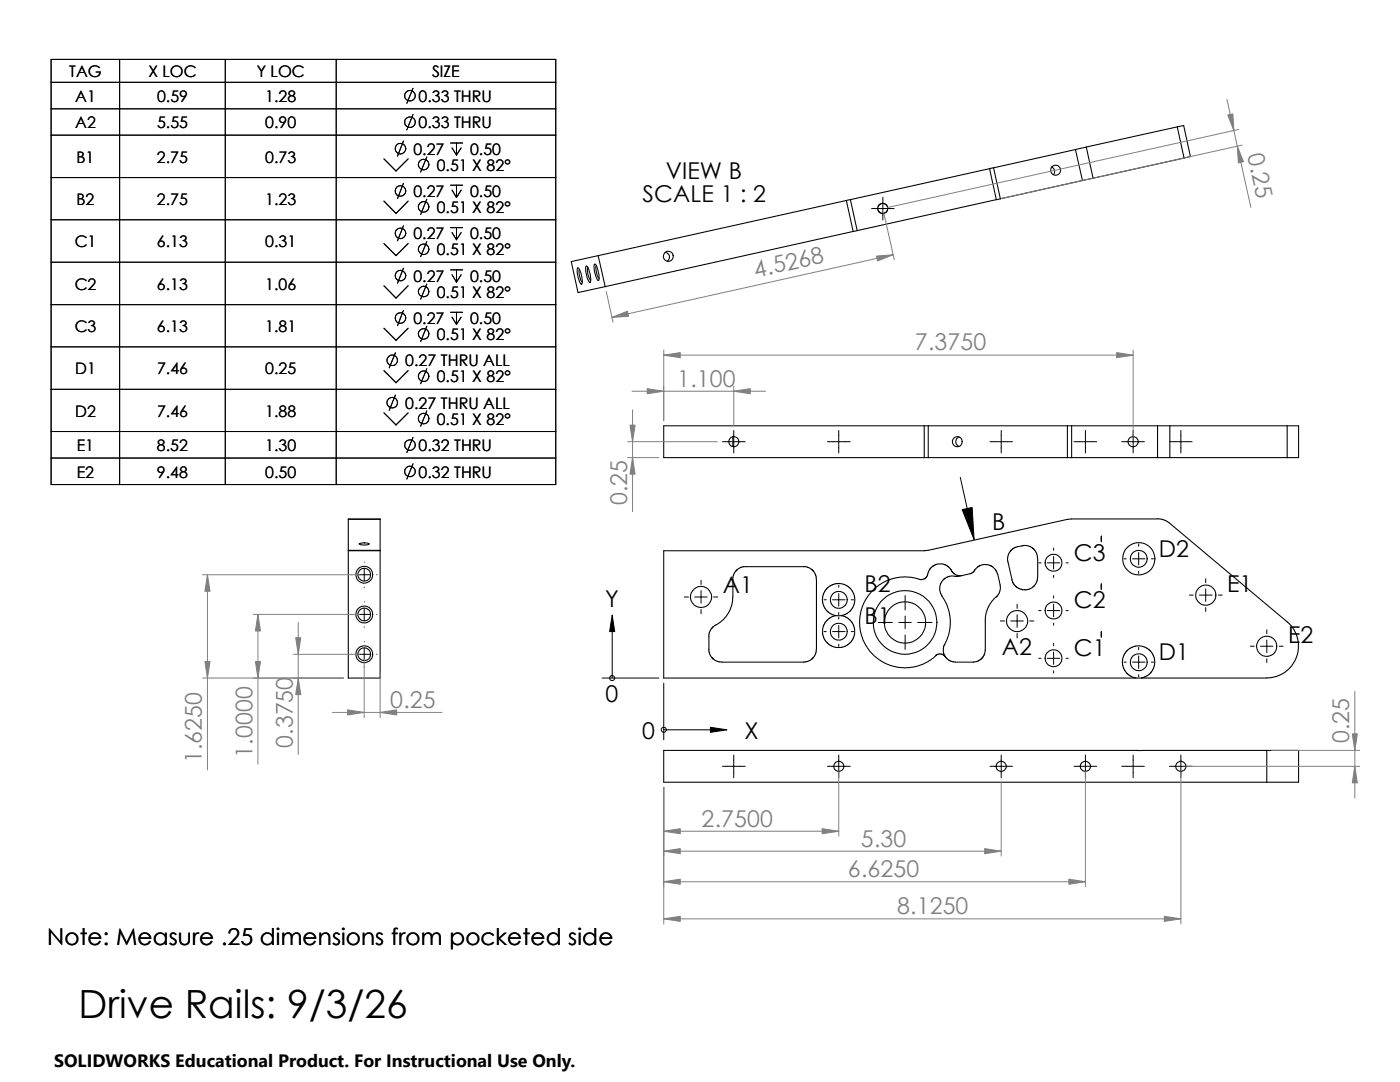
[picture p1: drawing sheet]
<svg xmlns="http://www.w3.org/2000/svg" width="279mm" height="216mm" viewBox="0 0 279 216" stroke-linecap="round" stroke-linejoin="round" font-family="sans-serif">
<g fill="none" stroke="#000" stroke-width=".21">
<path d="M169.7 39.8l1.4 6.2M169.7 39.8l-.8 .2M197.5 33.7l-27.8 6.1M197.5 33.7l1.3 6.1M198.3 33.5l1.3 6.2M198.3 33.5l-.8 .2M198.8 39.8l-27.7 6.2M199.6 39.7l-.8 .1M209.9 33.3a1.08 1.08 0 0 1 .4 1.6M214.6 29.8l1.4 6.2M214.6 29.8l-16.3 3.7M216 36l-16.4 3.7"/>
<path d="M216.8 29.3l1.3 6.3M216.8 29.3l-2.2 .5M218.1 35.6l-2.1 .4M234.9 25.3l1.3-.3 1.4 6.2-1.3 .3M234.9 25.3l1.4 6.2M234.9 25.3l-18.1 4M236.3 31.5l-18.2 4.1M115.3 53.4a2.6 2.6 0 0 1 .9 2.3v.8l-.1 .2a4.1 4.1 0 0 1-.8-3.3zM115.7 53.8a3.2 3.2 0 0 0 .5 2.5M117 53.1l.1-.1a4.1 4.1 0 0 1 .6 3.3 4.3 4.3 0 0 1-.7-3.2zM117.3 53.4a2.82 2.82 0 0 0 .6 2.5M118.6 52.8l.1-.1a3.5 3.5 0 0 1 .8 2.8l-.1 .5a4.1 4.1 0 0 1-.8-3z"/>
<path d="M119 53a2.99 2.99 0 0 0 .6 2.5M119.4 51l1.4 6.2M119.4 51l-5.4 1.2 1.4 6.2 5.4-1.2M132.8 50.4a.92 .92 0 0 1 .8 .7 .92 .92 0 0 1-.5 1M168.9 40l1.4 6.2M168.9 40l-49.5 11M170.3 46.2l-49.5 11M171.1 46l-.8 .2M177.2 41.4l-.2 .7-.6 .5-.8-.1-.4-.7 .1-.7 .7-.5 .8 .2 .4 .6M146.3 87.1v2M184.4 85h.9M184.4 91.3h.9"/>
<path d="M184.4 85h-51.9v6.3h51.9M184.4 85v6.3M185.3 91.3h27.7M185.3 85h27.7M185.3 85v6.3M191.4 87.2a.99 .99 0 0 0-.7 .9 .99 .99 0 0 0 .7 1M213 85h.9M213 91.3h.9M213 85v6.3M213.9 85v6.3M213.9 91.3h17.1M213.9 85h17.1"/>
<path d="M231 85h2.5M231 85v6.3M231 91.3h2.5M233.5 91.3h23.4M233.5 85h23.4M233.5 85v6.3M256.9 85v6.3M256.9 85h2.3v6.3h-2.3M69.5 109.9v25.4h6.4v-25.4M69.5 109.9h6.4M69.5 103.6v6.2M69.5 109.8h6.4"/>
<path d="M69.5 103.6h6.4M69.5 109.8v.1M71.7 108.5l.4-.1a1.58 1.58 0 0 1 1.6 .2 2.38 2.38 0 0 1-2-.1zM75.9 103.6v6.2M75.9 109.8v.1M75.9 103.6h-6.4M148.8 113l-.7 .1-.7 .3-.6 .6-.4 .6-.1 .5v4l-.3 1.6-.5 1.3-1.1 1.6-2 1.4-.6 .6-.3 .9v3.1M148.8 113.1h12l.9 .3 .6 .6 .5 .8 .1 .8v14l-.2 1-.4 .6-.5 .5-.8 .3-.6 .1h-16.4l-.8-.1-.8-.5-.8-.9-.2-1M188 119l1.1 2 .6 2.6v1.2l-.3 1.6-1.1 2.9v1l.4 .7M192 114.9l-.8 .1h-1.7l-1.2 .7-.6 .8-.2 .7 .1 1 .4 .7M192 114.9h-.9l-.7-.4-1-1.3-.8-.6-.5-.1-1.2 .1-.7 .3-.6 .6-.6 1.6-.6 .5-.7 .1-2.3-.6h-1.7l-1.7 .4-2 .9-1.5 1-1 1.2-.8 1.2-.7 1.5-.4 1.6-.1 1.5 .2 1.8 .4 1.2 .7 1.4 .8 1.1 .9 1 1.2 .9 1 .6 1.8 .6 1.3 .2h1.7l1.1-.1 1.8-.6 1.3-.8 1.1-.8M199.1 114.6l-.4-.9-.6-.6-.9-.4-.9-.1-1.1 .5-1.1 1.2-2.1 .6"/>
<path d="M199.1 114.6l.5 2.4v.9l-.5 1-1.1 1.1-.7 .9-.6 1.7-.1 7.1-.2 1-.7 .9-.9 .4-4.1 .1M201.9 115.7l.3 .7 .5 .7 1.4 .6M203.1 109.1l-.8 .3-.6 .5-.6 1.1v1.1l.9 3.6M203.1 109.1l1.7-.3 .9 .3 .6 .4 .5 .7 .3 1.2M207.1 111.4v3.8l-.2 1-.4 .6-.6 .5-.9 .4-.9-.1M219.8 116.5v1.1zM219.8 107v1.1zM166.8 122.9l-1.1-.5-.8-.6-.6-1-.2-1.3 .2-1 .8-1.2 1.1-.7 1-.2 1.3 .2 1.1 .7 .8 1.2 .2 1.3-.1 .8-.4 .7-.8 1-1 .5-1.6 .1-.9 .3-.8 .6-.6 1-.2 .7v1l.3 1.1 1.1 1.1 1.3 .5h1l1.4-.6 .8-.9 .5-1.2v-1l-.6-1.4-1-.9-1.1-.3M186.7 130.8l.5-.3h.8l.4 .2 .6 .7 .6 .5 1.1 .2M219.8 126v1.1zM226.7 135.3l-1.1-.4-.8-.7-.6-.9-.2-1.3 .2-1.1 .9-1.2 1-.6 1-.2 1.3 .2 .9 .5 .7 .8 .4 1.1v1.3l-.6 1.2-.9 .9-1.1 .4M226.7 135.3h1.1"/>
<path d="M227.8 135.3h25M252.8 135.3l1.4-.2 1.7-.6 1.8-1.5 .7-1.1 .6-1.8 .1-1.8-.3-1.4-.9-1.7-.9-1-23.7-19.9-.6-.4-1.1-.4-18.3 .1-28.8 6.3h-52v25.4h94.2M252.8 149.7h-120.3v6.4h120.3M252.8 149.7v6.4M252.8 149.7h6.4v6.4h-6.4"/>
<circle cx="210.7" cy="34" r=".99"/>
<circle cx="133.3" cy="51.1" r="1"/>
<circle cx="146.4" cy="88.1" r="1.02"/>
<circle cx="191" cy="88.1" r=".99"/>
<circle cx="226.1" cy="88.1" r="1.02"/>
<circle cx="72.7" cy="114.7" r="1.27"/>
<circle cx="72.7" cy="114.7" r="1.69"/>
<circle cx="139.9" cy="119.1" r="2.11"/>
<circle cx="167.4" cy="119.7" r="1.69"/>
<circle cx="210.3" cy="112.3" r="1.69"/>
<circle cx="227.3" cy="111.5" r="1.68"/>
<circle cx="227.3" cy="111.5" r="3.2"/>
<circle cx="240.6" cy="118.8" r="2.02"/>
<circle cx="72.7" cy="130.5" r="1.27"/>
<circle cx="72.7" cy="122.6" r="1.27"/>
<circle cx="72.7" cy="122.6" r="1.69"/>
<circle cx="72.7" cy="130.5" r="1.69"/>
<circle cx="167.4" cy="126" r="1.69"/>
<circle cx="180.6" cy="124.2" r="4.1"/>
<circle cx="180.6" cy="124.2" r="6.4"/>
<circle cx="203" cy="123.9" r="2.11"/>
<circle cx="210.3" cy="121.8" r="1.69"/>
<circle cx="210.3" cy="131.3" r="1.69"/>
<circle cx="227.3" cy="132.1" r="1.68"/>
<circle cx="252.8" cy="129" r="2.02"/>
<circle cx="167.4" cy="152.9" r="1.01"/>
<circle cx="199.8" cy="152.9" r="1.01"/>
<circle cx="216.6" cy="152.9" r="1.01"/>
<circle cx="235.7" cy="152.9" r="1.01"/>
</g>
<g fill="none" stroke="#000" stroke-width=".2">
<path d="M10.2 11.9h100.7v84.8h-100.7zM10.2 16.4h100.7M23.9 11.9v84.8M45 11.9v84.8M67.1 11.9v84.8M82.4 17.6l-1.2 3M10.2 21.7h100.7M10.2 27h100.7M10.2 35.4h100.7M76.6 31.7l2.4 2.4 2.4-2.4M80.5 28.2l-1.2 3M80.5 36.6l-1.2 3"/>
<path d="M82.4 22.9l-1.2 3M85.2 31.3l-1.3 3M85.2 39.8l-1.3 3M89.9 28.5h2.4M89.9 37h2.4M90.2 29.5l.9 1.4M90.2 37.9l.9 1.5M91.1 28.5v2.4M91.1 37v2.4M92 29.5l-.9 1.4M92 37.9l-.9 1.5M176.2 39.4v4.5"/>
<path d="M10.2 43.9h100.7M10.2 52.3h100.7M76.6 40.1l2.4 2.5 2.4-2.5M76.6 48.6l2.4 2.4 2.4-2.4M76.6 57l2.4 2.5 2.4-2.5M80.5 45l-1.2 3M80.5 53.5l-1.2 3M85.2 48.2l-1.3 3M85.2 56.7l-1.3 3M89.9 45.4h2.4M89.9 53.8h2.4M90.2 46.4l.9 1.4"/>
<path d="M90.2 54.8l.9 1.5M91.1 45.4v2.4M91.1 53.8v2.5M92 46.4l-.9 1.4M92 54.8l-.9 1.5M173.9 41.6h4.5M10.2 60.8h100.7M10.2 69.2h100.7M10.2 77.7h100.7M76.6 65.5l2.4 2.4 2.4-2.4M76.6 74l2.4 2.4 2.4-2.4M78.9 70.4l-1.2 3"/>
<path d="M78.9 78.8l-1.2 3.1M80.5 61.9l-1.2 3.1M85.2 65.1l-1.3 3.1M85.2 73.6l-1.3 3M89.9 62.3h2.4M90.2 63.3l.9 1.4M91.1 62.3v2.4M92 63.3l-.9 1.4M10.2 86.1h100.7M10.2 91.4h100.7M76.6 82.4l2.4 2.4 2.4-2.4M82.4 87.3l-1.2 3"/>
<path d="M82.4 92.5l-1.2 3.1M85.2 82l-1.3 3M144.2 88.1h4.5M146.4 85.9v4.5M165.1 88.1h4.6M167.4 85.9v4.5M191.6 95.2l2.8 12.5M197.6 88.1h4.5M199.8 85.9v4.5M214.3 88.1h4.6M216.6 85.9v4.5M223.9 88.1h4.5"/>
<path d="M226.1 85.9v4.5M233.4 88.1h4.5M235.7 85.9v4.5M70.2 114.7h.1M71.5 114.7h2.5M72.7 112.1v.1M72.7 113.4v2.5M72.7 117.2h.1M75.2 114.7h.1M136.6 119.1h.8M138.6 119.1h2.5M139.9 115.8v.8"/>
<path d="M139.9 117.9v2.5M142.4 119.1h.9M164.5 119.7h.4M166.2 119.7h2.5M167.4 116.8v.4M167.4 118.4v2.5M169.9 119.7h.4M180.6 118.8v2.9M207.3 112.3h.5M209 112.3h2.5M210.3 109.3v.5M210.3 111v2.5"/>
<path d="M210.3 114.8v.4M210.3 118.9v.4M212.8 112.3h.4M224.3 111.5h.4M226 111.5h2.5M227.2 108.5v.5M227.2 110.2v2.5M227.2 114v.4M229.8 111.5h.4M237.4 118.7h.7M239.4 118.7h2.5M240.6 115.5v.7"/>
<path d="M240.6 117.5v2.5M243.2 118.7h.7M70.2 130.6h.1M70.2 122.6h.1M71.5 130.6h2.5M71.5 122.6h2.5M72.7 121.4v2.5M72.7 125.1h.1M72.7 128v.1M72.7 129.3v2.5M72.7 133.1h.1M72.7 120.1h.1"/>
<path d="M75.2 130.6h.1M75.2 122.6h.1M120.2 135.3h11.3M122.2 126v9.3M132.5 136.3v11.3M139.9 121.6v.9M164.5 126h.4M166.2 126h2.5M167.4 122.2v.4M167.4 123.1v.4M167.4 124.8v2.5M167.4 128.6v.4"/>
<path d="M169.9 126h.4M175.3 124.2h2.8M179.4 124.2h2.5M180.6 122.9v2.5M180.6 126.7v2.9M183.1 124.2h2.9M199.6 123.9h.9M201.7 123.9h2.5M203 120.6v.8M203 122.7v2.5M203 126.4v.9M205.5 123.9h.8"/>
<path d="M207.3 121.8h.5M207.3 131.4h.5M209 121.8h2.5M209 131.4h2.5M210.3 120.6v2.5M210.3 124.3v.5M210.3 128.4v.5M210.3 130.1v2.5M210.3 133.9v.4M212.8 121.8h.4M212.8 131.4h.4M224.3 132.1h.4"/>
<path d="M226 132.1h2.5M227.2 129.2v.4M227.2 130.9v2.5M227.2 134.6v.5M229.8 132.1h.4M240.6 121.2v.8M249.6 128.9h.7M251.5 128.9h2.5M252.8 125.7v.7M252.8 127.7v2.5M252.8 131.4v.8M255.3 128.9h.8"/>
<path d="M132.5 145.6h9.3M144.2 152.9h4.5M146.4 150.7v4.5M165.1 152.9h4.6M167.4 150.7v4.5M197.6 152.9h4.5M199.8 150.7v4.5M214.3 152.9h4.6M216.6 150.7v4.5M223.9 152.9h4.5M226.1 150.7v4.5M233.4 152.9h4.5"/>
<path d="M235.7 150.7v4.5"/>
<circle cx="81.8" cy="19.1" r="1.07"/>
<circle cx="79.9" cy="38.1" r="1.07"/>
<circle cx="79.9" cy="29.6" r="1.07"/>
<circle cx="81.8" cy="24.4" r="1.07"/>
<circle cx="84.5" cy="32.8" r="1.05"/>
<circle cx="79.9" cy="55" r="1.07"/>
<circle cx="79.9" cy="46.6" r="1.06"/>
<circle cx="84.5" cy="41.3" r="1.05"/>
<circle cx="84.5" cy="58.2" r="1.05"/>
<circle cx="84.6" cy="49.7" r="1.04"/>
<circle cx="78.3" cy="71.9" r="1.05"/>
<circle cx="79.9" cy="63.5" r="1.07"/>
<circle cx="84.5" cy="75.1" r="1.05"/>
<circle cx="84.5" cy="66.6" r="1.05"/>
<circle cx="78.3" cy="80.4" r="1.05"/>
<circle cx="81.8" cy="94.1" r="1.07"/>
<circle cx="81.8" cy="88.8" r="1.06"/>
<circle cx="84.5" cy="83.5" r="1.05"/>
<circle cx="122.2" cy="135.3" r=".49"/>
<circle cx="132.5" cy="145.6" r=".49"/>
</g>
<g fill="none" stroke="#808080" stroke-width=".2">
<path d="M244.9 19.9l4.7 21.5M247.2 25.8l-70 15.6M247.9 29l-48.1 10.6M121 58.2l1.3 6.1M176.4 42.6l2.1 9.2M178.2 50.8l-56.1 12.5M126.1 78.1h26.7M132.5 69.8v14.1M132.5 70.9h93.6M146.4 77v7.9M226.1 69.8v17.3M125.3 88.1h17.9"/>
<path d="M125.3 91.3h6.2M126.2 81.8v20.3M40.4 114.7h31.3M41.4 114.7v38.9M40.4 135.3h28.1M50.5 122.6h21.2M51.5 122.6v29.9M58.5 130.6h13.2M59.5 124.2v26.3M72.7 131.5v11.7M75.9 134.3v8.9M270.4 138v21.3"/>
<path d="M66.3 142.2h21.9M132.5 157.1v27.3M167.4 153.9v12.9M199.8 156.2v14.6M216.6 153.9v23.1M235.7 153.9v30.5M236.6 152.9h34.8M253.8 149.7h17.6M132.5 175.9h84.1M132.5 165.9h34.9M132.5 169.8h67.3M132.5 183.3h103.2"/>
</g>
<g fill="#808080" stroke="#808080" stroke-width=".2">
<path d="M122.1 63.3l3.1-1.2 .2 1z"/>
<path d="M174.9 51.1l3.3-.3-3.1 1.3z"/>
<path d="M245 22.9l1-.2 .3 3.4z"/>
<path d="M246.9 29.2l1.3 3.1-1.1 .2z"/>
<path d="M222.8 70.4l3.3 .5-3.3 .5z"/>
<path d="M132.5 70.9l3.3-.5v1z"/>
<path d="M146.4 78.1l3.3-.5v1z"/>
<path d="M129.2 77.6l3.3 .5-3.3 .5z"/>
<path d="M125.7 84.8h1l-.5 3.3z"/>
<path d="M126.2 91.3l.5 3.3h-1z"/>
<path d="M59.5 135.3l.5 3.3h-1z"/>
<path d="M59 127.3h1l-.5 3.3z"/>
<path d="M41.4 114.7l.5 3.3h-1z"/>
<path d="M40.9 132h1l-.5 3.3z"/>
<path d="M51.5 122.6l.5 3.3h-1z"/>
<path d="M51 132h1l-.5 3.3z"/>
<path d="M69.4 141.6l3.3 .6-3.3 .5z"/>
<path d="M75.9 142.2l3.3-.6v1.1z"/>
<path d="M213.3 175.4l3.3 .5-3.3 .5z"/>
<path d="M132.5 175.9l3.3-.5v1z"/>
<path d="M232.4 182.8l3.3 .5-3.3 .6z"/>
<path d="M132.5 183.3l3.3-.5v1.1z"/>
<path d="M132.5 165.9l3.3-.5v1z"/>
<path d="M164.1 165.4l3.3 .5-3.3 .5z"/>
<path d="M132.5 169.8l3.3-.5v1z"/>
<path d="M196.5 169.3l3.3 .5-3.3 .5z"/>
<path d="M270.4 152.9l.5 3.3h-1z"/>
<path d="M269.9 146.4h1l-.5 3.3z"/>
</g>
<path d="M192 101.7l2-.4 .4 6.4zM122.2 122.7l.5 3.3h-1zM141.8 145.1l3.3 .5-3.3 .5z" fill="#000" stroke="#000" stroke-width=".2"/>
<path d="M10.8 209.2h104.1v6.7h-104.1z" fill="#fff"/>
<text font-size="7.8" x="15.7" y="203">Drive Rails: 9/3/26</text>
<g font-size="4.6">
<text x="132.9" y="35.8">VIEW B</text>
<text x="128.2" y="40.3">SCALE 1 : 2</text>
<text x="198" y="105.8">B</text>
<text x="214.3" y="111.8">C3</text>
<text x="231.3" y="111.1">D2</text>
<text x="144.2" y="118.4">A1</text>
<text x="172.5" y="118.2">B2</text>
<text x="244.9" y="118.1">E1</text>
<text x="120.8" y="121.1">Y</text>
<text x="172.5" y="124.5">B1</text>
<text x="214.3" y="121.4">C2</text>
<text x="199.9" y="130.6">A2</text>
<text x="214.3" y="130.9">C1</text>
<text x="231.3" y="131.7">D1</text>
<text x="257" y="128.3">E2</text>
<text x="120.9" y="140.2">0</text>
<text x="128.2" y="147.4">0</text>
<text x="148.6" y="147.4">X</text>
<text x="9.4" y="188.6">Note: Measure .25 dimensions from pocketed side</text>
</g>
<g font-size="4.6" fill="#808080">
<text x="248.9" y="31" transform="rotate(77 248.9 31)">0.25</text>
<text x="150.8" y="55.4" transform="rotate(-13 150.8 55.4)">4.5268</text>
<text x="182.6" y="69.9">7.3750</text>
<text x="135.1" y="77.1">1.100</text>
<text x="125.1" y="100.8" transform="rotate(-90 125.1 100.8)">0.25</text>
<text x="77.9" y="141.2">0.25</text>
<text x="58.4" y="149.2" transform="rotate(-90 58.4 149.2)">0.3750</text>
<text x="269.3" y="148.3" transform="rotate(-90 269.3 148.3)">0.25</text>
<text x="40.3" y="152.3" transform="rotate(-90 40.3 152.3)">1.6250</text>
<text x="50.4" y="151.2" transform="rotate(-90 50.4 151.2)">1.0000</text>
<text x="140" y="164.9">2.7500</text>
<text x="171.8" y="168.9">5.30</text>
<text x="169.2" y="175">6.6250</text>
<text x="179" y="182.4">8.1250</text>
</g>
<text font-size="3.6" x="10.8" y="213">SOLIDWORKS Educational Product. For Instructional Use Only.</text>
<g font-size="3.2">
<text x="13.8" y="15.3">TAG</text>
<text x="29.6" y="15.3">X LOC</text>
<text x="51.2" y="15.3">Y LOC</text>
<text x="86.2" y="15.3">SIZE</text>
<text x="15" y="20.3">A1</text>
<text x="31.3" y="20.3">0.59</text>
<text x="52.9" y="20.3">1.28</text>
<text x="83.5" y="20.3">0.33 THRU</text>
<text x="15" y="25.6">A2</text>
<text x="31.3" y="25.6">5.55</text>
<text x="52.9" y="25.6">0.90</text>
<text x="83.5" y="25.6">0.33 THRU</text>
<text x="15.2" y="32.5">B1</text>
<text x="31.3" y="32.5">2.75</text>
<text x="52.9" y="32.5">0.73</text>
<text x="82.5" y="30.9">0.27</text>
<text x="87.2" y="34">0.51 X 82°</text>
<text x="93.8" y="30.9">0.50</text>
<text x="15.2" y="40.9">B2</text>
<text x="31.3" y="40.9">2.75</text>
<text x="52.9" y="40.9">1.23</text>
<text x="82.5" y="39.3">0.27</text>
<text x="93.8" y="39.3">0.50</text>
<text x="82.5" y="47.8">0.27</text>
<text x="87.2" y="42.5">0.51 X 82°</text>
<text x="93.8" y="47.8">0.50</text>
<text x="14.9" y="49.4">C1</text>
<text x="31.3" y="49.4">6.13</text>
<text x="52.9" y="49.4">0.31</text>
<text x="87.2" y="50.9">0.51 X 82°</text>
<text x="14.9" y="57.8">C2</text>
<text x="31.3" y="57.8">6.13</text>
<text x="52.9" y="57.8">1.06</text>
<text x="82.5" y="56.2">0.27</text>
<text x="87.2" y="59.4">0.51 X 82°</text>
<text x="93.8" y="56.2">0.50</text>
<text x="82.5" y="64.7">0.27</text>
<text x="93.8" y="64.7">0.50</text>
<text x="14.9" y="66.3">C3</text>
<text x="31.3" y="66.3">6.13</text>
<text x="52.9" y="66.3">1.81</text>
<text x="87.2" y="67.9">0.51 X 82°</text>
<text x="15" y="74.7">D1</text>
<text x="31.3" y="74.7">7.46</text>
<text x="52.9" y="74.7">0.25</text>
<text x="80.9" y="73.1">0.27 THRU ALL</text>
<text x="87.2" y="76.3">0.51 X 82°</text>
<text x="15" y="83.1">D2</text>
<text x="31.3" y="83.1">7.46</text>
<text x="52.9" y="83.1">1.88</text>
<text x="80.9" y="81.6">0.27 THRU ALL</text>
<text x="87.2" y="84.8">0.51 X 82°</text>
<text x="15.3" y="90">E1</text>
<text x="15.3" y="95.3">E2</text>
<text x="31.3" y="90">8.52</text>
<text x="31.3" y="95.3">9.48</text>
<text x="52.9" y="90">1.30</text>
<text x="52.9" y="95.3">0.50</text>
<text x="83.5" y="90">0.32 THRU</text>
<text x="83.5" y="95.3">0.32 THRU</text>
</g>
</svg>
